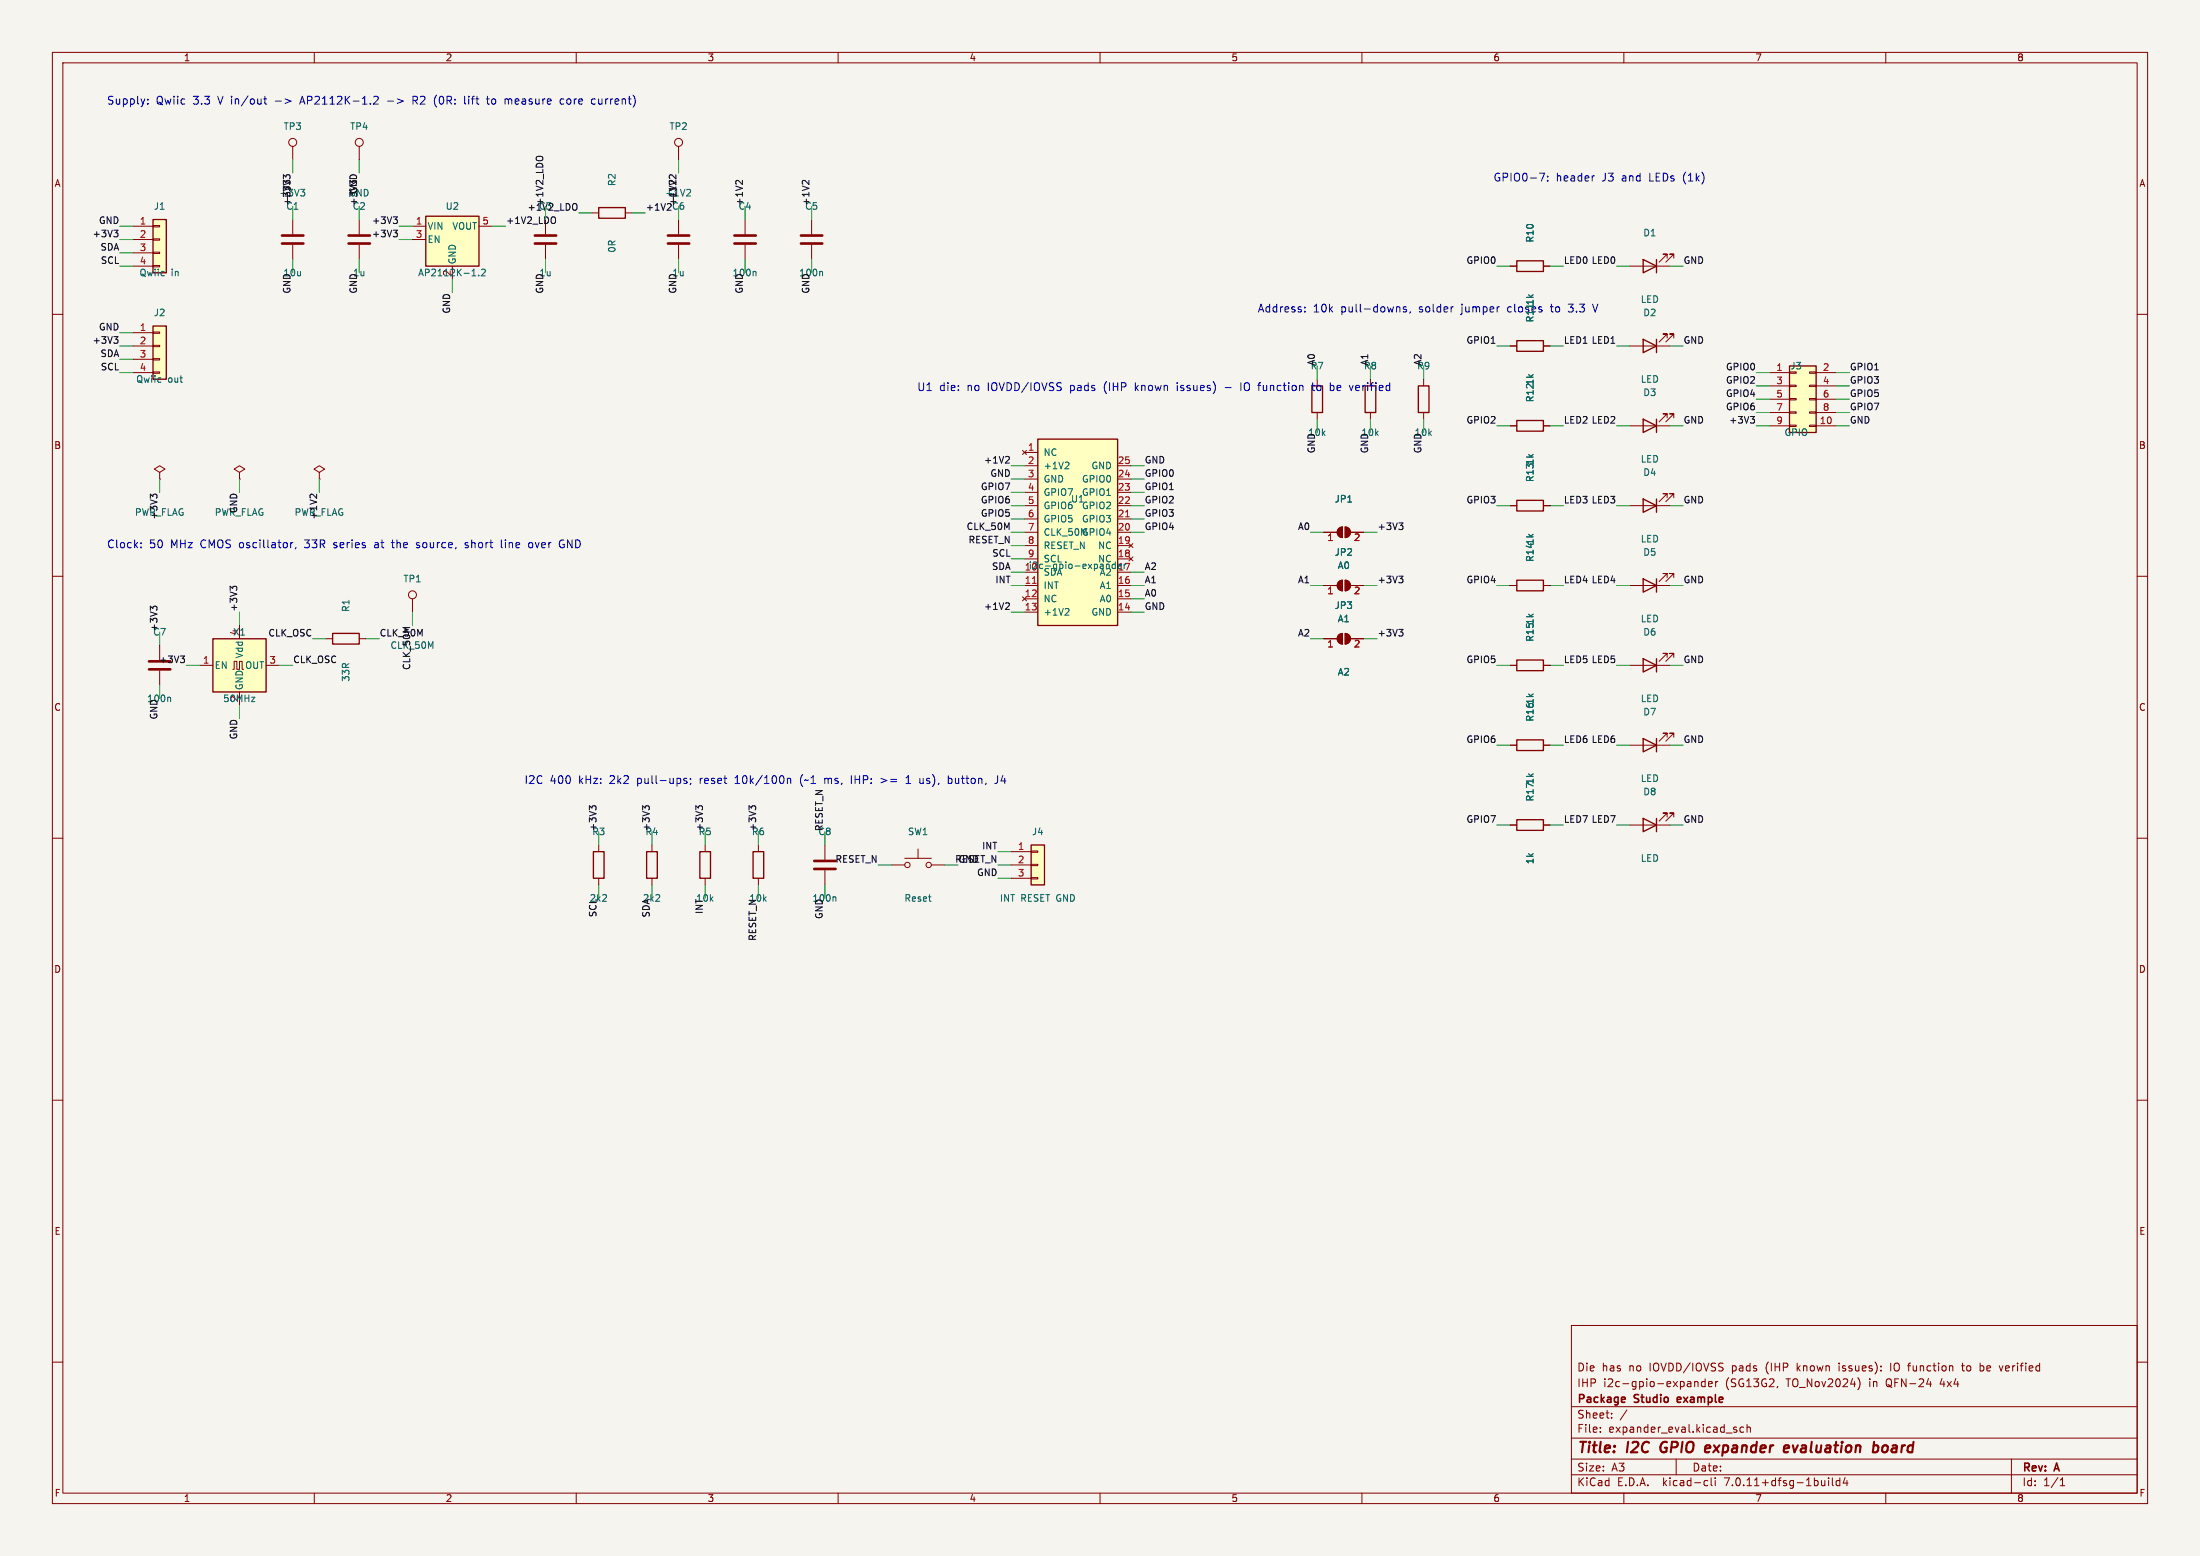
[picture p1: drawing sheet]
<svg xmlns="http://www.w3.org/2000/svg" width="420mm" height="297mm" viewBox="0 0 420 297" stroke-linecap="round" stroke-linejoin="round" font-family="sans-serif">
<path d="M0 0h420v297h-420z" fill="#f5f4ef" stroke="#f5f4ef" stroke-width=".19"/>
<g fill="none" stroke="#840000" stroke-width=".19">
<path d="M10 10h400v277h-400zM12 12h396v273h-396zM60 10v2M110 10v2M160 10v2M210 10v2M260 10v2M310 10v2M360 10v2M55.9 27.9v2.6M68.6 27.9v2.6M129.5 27.9v2.6"/>
<path d="M10 60h2M25.4 43.2h3.8M25.4 45.7h3.8M25.4 48.3h3.8M25.4 50.8h3.8M29.2 50.7h1.3v.2h-1.3zM29.2 48.1h1.3v.3h-1.3zM29.2 45.6h1.3v.2h-1.3zM29.2 43.1h1.3v.2h-1.3zM55.9 41.9v2.8M55.9 46.7v2.8M68.6 41.9v2.8"/>
<path d="M68.6 46.7v2.8M78.7 43.2h2.6M78.7 45.7h2.6M86.4 50.8v2.5M91.4 43.2h2.6M104.1 41.9v2.8M104.1 46.7v2.8M113 40.6h1.3M119.4 40.6h1.2M129.5 41.9v2.8M129.5 46.7v2.8M142.2 41.9v2.8"/>
<path d="M142.2 46.7v2.8M154.9 41.9v2.8M154.9 46.7v2.8M288.3 50.8h1.3M294.6 50.8h1.3M311.1 50.8h7.7M318.3 49.3v-.8h-.8h.8l-1.6 1.5M319.5 49.3v-.8h-.7h.7l-1.5 1.5M408 60h2M25.4 63.5h3.8M25.4 66h3.8M25.4 68.6h3.8"/>
<path d="M25.4 71.1h3.8M29.2 71h1.3v.2h-1.3zM29.2 68.5h1.3v.2h-1.3zM29.2 65.9h1.3v.3h-1.3zM29.2 63.4h1.3v.2h-1.3zM251.5 72.4v1.3M251.5 78.7v1.3M261.6 72.4v1.3M261.6 78.7v1.3M271.8 72.4v1.3M271.8 78.7v1.3M288.3 66h1.3"/>
<path d="M294.6 66h1.3M311.1 66h7.7M318.3 79.8v-.8h-.8h.8l-1.6 1.5M318.3 64.5v-.7h-.8h.8l-1.6 1.5M319.5 79.8v-.8h-.7h.7l-1.5 1.5M319.5 64.5v-.7h-.7h.7l-1.5 1.5M337.8 71.1h3.8M337.8 73.7h3.8M337.8 76.2h3.8M337.8 78.7h3.8M341.6 78.6h1.3v.3h-1.3zM341.6 76.1h1.3v.2h-1.3z"/>
<path d="M341.6 73.5h1.3v.3h-1.3zM345.4 78.6h1.3v.3h-1.3zM345.4 76.1h1.3v.2h-1.3zM345.4 73.5h1.3v.3h-1.3zM345.4 71h1.3v.2h-1.3zM346.7 71.1h3.8M346.7 73.7h3.8M346.7 76.2h3.8M346.7 78.7h3.8M30.5 90.2l1-.7-1-.6-1 .6 1 .7v1.2M30.5 91.4h.1M45.7 90.2l1-.7-1-.6-1 .6 1 .7v1.2"/>
<path d="M45.7 91.4h.1M61 90.2l1-.7-1-.6-1.1 .6 1.1 .7v1.2M61 91.4h.1M195.2 86l.8 .7M195.6 96.5h2.5M195.6 86.4h2.5M195.6 88.9h2.5M195.6 99.1h2.5M195.6 94h2.5M195.6 91.4h2.5M196 86l-.8 .7M213.4 96.5h2.5"/>
<path d="M213.4 88.9h2.5M213.4 99.1h2.5M213.4 94h2.5M213.4 91.4h2.5M288.3 96.5h1.3M288.3 81.3h1.3M294.6 96.5h1.3M294.6 81.3h1.3M311.1 96.5h7.7M311.1 81.3h7.7M318.3 95v-.8h-.8h.8l-1.6 1.6M319.5 95v-.8h-.7h.7l-1.5 1.6"/>
<path d="M337.8 81.3h3.8M341.6 81.2h1.3v.2h-1.3zM345.4 81.2h1.3v.2h-1.3zM346.7 81.3h3.8M10 110h2M45.7 119.4v2.5M78.7 114.3v2.5M195.2 113.9l.8 .8M195.6 101.6h2.5M195.6 111.8h2.5M195.6 109.2h2.5M195.6 114.3h2.5"/>
<path d="M195.6 116.8h2.5M195.6 106.7h2.5M195.6 104.1h2.5M196 113.9l-.8 .8M213.4 101.6h2.5M213.4 111.8h2.5M213.4 109.2h2.5M213.4 114.3h2.5M213.4 116.8h2.5M213.4 106.7h2.5M213.4 104.1h2.5M215.5 106.3l.8 .8"/>
<path d="M215.5 103.8l.8 .7M216.3 106.3l-.8 .8M216.3 103.8l-.8 .7M252.7 101.6h2.6M252.7 111.8h2.6M255.6 100.9l.7-.3v2a1.02 1.02 0 0 1-1-.6 1.02 1.02 0 0 1 .3-1.1zM255.6 111l.7-.3v2.1a1.02 1.02 0 0 1-1-.7 1.02 1.02 0 0 1 .3-1.1zM256.8 100.6a1.02 1.02 0 0 1 1 1 1.02 1.02 0 0 1-1 1zM256.8 110.7a1.02 1.02 0 0 1 1 1.1 1.02 1.02 0 0 1-1 1zM257.8 101.6h2.5M257.8 111.8h2.5M288.3 111.8h1.3"/>
<path d="M294.6 111.8h1.3M311.1 111.8h7.7M318.3 110.2v-.7h-.8h.8l-1.6 1.5M319.5 110.2v-.7h-.7h.7l-1.5 1.5M408 110h2M30.5 123.2v2.8M30.5 128v2.8M38.1 127h2.5M44.4 127.8h.3v-1.6h.5v1.6h.5v-1.6h.5v1.6h.3M45.7 132.1v2.5M50.8 127h2.5M62.2 121.9h1.3"/>
<path d="M68.6 121.9h1.2M252.7 121.9h2.6M255.6 121.2l.7-.3v2a1.02 1.02 0 0 1-1-.6 1.02 1.02 0 0 1 .3-1.1zM256.8 120.9a1.02 1.02 0 0 1 1 1 1.02 1.02 0 0 1-1 1zM257.8 121.9h2.5M288.3 127h1.3M294.6 127h1.3M311.1 127h7.7M318.3 125.5v-.8h-.8h.8l-1.6 1.5M319.5 125.5v-.8h-.7h.7l-1.5 1.5M10 160h2M288.3 157.5h1.3"/>
<path d="M288.3 142.2h1.3M294.6 157.5h1.3M294.6 142.2h1.3M311.1 157.5h7.7M311.1 142.2h7.7M318.3 156v-.8h-.8h.8l-1.6 1.5M318.3 140.7v-.7h-.8h.8l-1.6 1.5M319.5 156v-.8h-.7h.7l-1.5 1.5M319.5 140.7v-.7h-.7h.7l-1.5 1.5M408 160h2M114.3 161.3v1.3M114.3 167.6v1.3"/>
<path d="M124.5 161.3v1.3M124.5 167.6v1.3M134.6 161.3v1.3M134.6 167.6v1.3M144.8 161.3v1.3M144.8 167.6v1.3M157.5 161.3v2.8M157.5 166.1v2.8M170.2 165.1h2.5M172.7 163.8h5.1M175.3 162.1v1.7M177.8 165.1h2.5"/>
<path d="M193 162.6h3.8M193 165.1h3.8M193 167.6h3.8M196.8 167.5h1.3v.3h-1.3zM196.8 165h1.3v.2h-1.3zM196.8 162.4h1.3v.3h-1.3zM10 210h2M408 210h2M10 260h2M300 253h108v32h-108zM408 260h2M300 278.5h108"/>
<path d="M300 274.5h108M300 268.5h108M305.5 273.2v.2M305.5 272.5v.1M307.7 270.5v.2M307.7 269.8v.1M310.6 269.1l-1.3 1.9M320 278.5v3M323.5 263.8l.2-.1 .4 .1 .1 .9M325.5 263.8l-.4-.1-.3 .3 .1 .6h.6M325.5 263.2v1.5M326.2 264.2l.7-.2-.1-.2-.4-.1-.2 .2v.7h.6"/>
<path d="M327.5 263.7v1M327.9 263.7l-.2 .1-.2 .2M331.2 272.9l.3 .1 .1 .2-.2 .2h-.3M331.2 272.4l.3 .1M332.9 272.5l-.5-.1-.2 .3 .1 .6h.6M333.5 272.5l.2-.1 .4 .1 .1 .9M333.5 271.9v1.5M351.1 260.2v.1M351.1 260.7v1M354.9 263.3l.2 .7-.2 1M360.9 260.2v1.5M367.8 264.2h.9"/>
<path d="M374.4 260.7h.6M374.7 260.2v1.3l.3 .2M378.2 260.7l.4 .1 .1 .2M378.7 261.4l-.1 .2-.4 .1M382.4 260.7l-.4 1M384 278.5v6.5M60 285v2M110 285v2M160 285v2M210 285v2M260 285v2M300 281.5h108"/>
<path d="M310 285v2M325.6 282.6l.4 .1M326 283.5l-.4 .1M326.7 282.1v1.3l.2 .2M327.4 282.1v.1M327.4 282.6v1M349.1 282.1v.1M349.1 282.6v1M349.8 282.1v1.3l.2 .2M351.2 282.7l-.4-.1-.3 .3 .2 .6h.5M351.2 282.1v1.5M352.2 282l-.3 1.1h.9"/>
<path d="M352.6 282.6v1M360 285v2M393.3 283.6h.9M393.3 282.5l.4-.4v1.5"/>
<circle cx="55.9" cy="27.2" r=".76"/>
<circle cx="68.6" cy="27.2" r=".76"/>
<circle cx="129.5" cy="27.2" r=".76"/>
<circle cx="78.7" cy="113.5" r=".76"/>
<circle cx="173.2" cy="165.1" r=".51"/>
<circle cx="177.3" cy="165.1" r=".51"/>
</g>
<path d="M317.3 275.5a1.27 1.27 0 0 0 0 1.6M325.9 275.9l.5 .1M326.3 277.1l-.6 .1M326.5 276.3l-1 .2M340.7 276l.6-.1 .2 .1v.3l-.9 .2M341.3 277.1l-.5 .1M342.3 275.9l.3 1.3M357.7 276h.7l.2 .3-.1 .5a.66 .66 0 0 1-.8 .4M360.1 275.9a.62 .62 0 0 0-.7 .4v.7a.52 .52 0 0 0 .7 .1" fill="none" stroke="#840000" stroke-width=".4"/>
<path d="M310 266.7l.3 .3-.8 .2M310.2 267.6l-.2 .1M320.3 266.8v.8M320.9 267l-.7 .2" fill="none" stroke="#840000" stroke-width=".3"/>
<g fill="none" stroke="#840000" stroke-width=".25">
<path d="M114.3 39.6h5.1v2.1h-5.1zM29.2 41.9h2.5v10.2h-2.5zM81.3 41.3h10.1v9.5h-10.1zM289.6 49.8h5v2h-5zM313.7 49.5l2.5 1.3-2.5 1.3zM316.2 49.5v2.6M29.2 62.2h2.5v10.2h-2.5zM250.4 73.7h2.1v5h-2.1zM260.6 73.7h2v5h-2zM270.8 73.7h2v5h-2zM289.6 65h5v2.1h-5zM313.7 64.8l2.5 1.2-2.5 1.3z"/>
<path d="M316.2 64.8v2.5M341.6 69.9h5.1v12.7h-5.1zM198.1 83.8h15.3v35.6h-15.3zM289.6 95.5h5v2h-5zM289.6 80.3h5v2h-5zM313.7 95.3l2.5 1.2-2.5 1.3zM313.7 80l2.5 1.3-2.5 1.3zM316.2 80v2.6M316.2 95.3v2.5M289.6 110.7h5v2.1h-5zM313.7 110.5l2.5 1.3-2.5 1.2zM316.2 110.5v2.5"/>
<path d="M40.6 121.9h10.2v10.2h-10.2zM63.5 120.9h5.1v2h-5.1zM289.6 126h5v2h-5zM313.7 125.7l2.5 1.3-2.5 1.3zM316.2 125.7v2.6M289.6 156.5h5v2h-5zM289.6 141.2h5v2.1h-5zM313.7 156.2l2.5 1.3-2.5 1.3zM313.7 141l2.5 1.2-2.5 1.3zM316.2 141v2.5M316.2 156.2v2.6M113.3 162.6h2v5h-2z"/>
<path d="M123.4 162.6h2.1v5h-2.1zM133.6 162.6h2v5h-2zM143.8 162.6h2v5h-2zM196.8 161.3h2.6v7.6h-2.6z"/>
</g>
<g fill="#840000" stroke="#840000" stroke-width=".19">
<path d="M255.6 100.9l.7-.3v2a1.02 1.02 0 0 1-1-.6 1.02 1.02 0 0 1 .3-1.1z"/>
<path d="M256.8 100.6a1.02 1.02 0 0 1 1 1 1.02 1.02 0 0 1-1 1z"/>
<path d="M255.6 121.2l.7-.3v2a1.02 1.02 0 0 1-1-.6 1.02 1.02 0 0 1 .3-1.1z"/>
<path d="M256.8 120.9a1.02 1.02 0 0 1 1 1 1.02 1.02 0 0 1-1 1z"/>
<path d="M255.6 111l.7-.3v2.1a1.02 1.02 0 0 1-1-.7 1.02 1.02 0 0 1 .3-1.1z"/>
<path d="M256.8 110.7a1.02 1.02 0 0 1 1 1.1 1.02 1.02 0 0 1-1 1z"/>
</g>
<g fill="none" stroke="#840000" stroke-width=".51">
<path d="M53.8 46.5h4.1M53.8 45h4.1M66.5 46.5h4.1M66.5 45h4.1M102.1 46.5h4.1M102.1 45h4.1M127.5 46.5h4.1M127.5 45h4.1M140.2 46.5h4.1M140.2 45h4.1M152.9 46.5h4.1M152.9 45h4.1"/>
<path d="M28.4 127.8h4.1M28.4 126.2h4.1M155.4 165.9h4.1M155.4 164.3h4.1"/>
</g>
<g fill="none" stroke="#006464" stroke-width=".19">
<path d="M57.4 36.1h.8l-.4 .5M57.9 36.6l.3 .3v.3l-.3 .2M131.6 36.1l.2 .3v.3l-.7 .7h.7M90.1 52.6h.7M91.4 52.5v.1M91.9 51.5l.5-.1 .2 .3-.7 .9h.7M144.1 51.8l.2 .2v.6M156.8 51.8l.2 .2v.6M203.8 88.2l.3 .3-.1 .3-.7 .7h.8M203.8 116.1l.3 .3-.1 .3-.7 .7h.8M211.2 107.7v.8M211.8 107.9v.6"/>
<path d="M212.3 107.9v.4M212.4 108.5h.5M212.5 107.7h.4M32.4 133.1l.2 .2v.6M159.4 171.2l.2 .2v.6"/>
</g>
<g fill="#ffffc2" stroke="#ffffc2" stroke-width=".19">
<path d="M40.6 121.9h10.2v10.2h-10.2z"/>
<path d="M29.2 41.9h2.5v10.2h-2.5z"/>
<path d="M29.2 62.2h2.5v10.2h-2.5z"/>
<path d="M81.3 41.3h10.1v9.5h-10.1z"/>
<path d="M198.1 83.8h15.3v35.6h-15.3z"/>
<path d="M196.8 161.3h2.6v7.6h-2.6z"/>
<path d="M341.6 69.9h5.1v12.7h-5.1z"/>
</g>
<path d="M214.9 98.6h.7M197.1 111.3h.7" fill="none" stroke="#a90000" stroke-width=".19"/>
<g fill="none" stroke="#0f0f0f" stroke-width=".19">
<path d="M54.6 33.8l-.5-.4v.7M54.6 33.6l.2-.2h.3l.3 .2M54.9 38v1M67.6 38v1M102.4 30.1v-.1a.81 .81 0 0 1 1.2 .1M109.8 38.9h.2a.81 .81 0 0 1-.2 1.2M127.8 34.5l1.2 .4M129 33.4v.7l-.9-.7-.3 .2 .1 .5M129 34.4v.8l-.7-.7-.3-.1-.2 .3M141.7 34.4v.8l-.7-.7-.3-.1-.2 .3M154.4 34.4v.8l-.7-.7-.3-.1-.2 .3M21.7 43.9h.8l-.4 .5"/>
<path d="M22.3 44.4l.2 .3v.3l-.2 .2M75.1 43.9h.8l-.5 .5M75.1 41.4h.8l-.5 .5M75.6 44.4l.3 .3v.3l-.3 .2M75.6 41.9l.3 .2v.3l-.3 .3M105.8 41.4l.1 .1a.81 .81 0 0 1-.1 1.2M21.7 64.3h.8l-.4 .4M22.3 64.7l.2 .3v.3l-.2 .2M334.2 79.5h.7l-.4 .5M334.7 80l.2 .2v.3l-.2 .3M29.2 94.7l-.5-.4v.8M29.2 94.6l.2-.3h.3l.3 .3"/>
<path d="M60.4 94.3v.8l-.7-.7-.3-.1-.2 .3M192.5 87.1l.2 .3-.1 .3-.7 .7h.8M267 99.8h.8l-.4 .5M29.2 116.1l-.5-.4v.8M29.2 116l.2-.3h.3l.3 .3M44.4 112.3l-.5-.4v.8M44.4 112.1l.3-.2h.3l.2 .2M192.5 115.1l.2 .2-.1 .3-.7 .7h.8M267 110h.8l-.4 .5M267.6 100.3l.2 .2v.3l-.2 .3M267.6 110.5l.2 .2v.3l-.2 .2M34.4 125.2h.8l-.4 .5"/>
<path d="M35 125.7l.2 .2v.3l-.2 .3M267 120.1h.8l-.4 .5M267.6 120.6l.2 .3v.3l-.2 .2M113 154.2l-.5-.4v.8M113 154.1l.2-.3h.3l.3 .3M123.2 154.1l.2-.3h.3l.2 .3M123.2 154.2l-.5-.4v.8M133.3 154.1l.3-.3h.3l.2 .3M133.3 154.2l-.5-.4v.8M143.5 154.1l.2-.3h.3l.3 .3M143.5 154.2l-.5-.4v.8"/>
</g>
<g fill="none" stroke="#0000c2" stroke-width=".19">
<path d="M28.2 19.7v.2M28.2 19v.1M50.3 18.9h.6M50.6 18.4v1.3l.3 .2M52.6 19.3h1.1M54.4 18.9l1.2 .4-1.2 .4M71.3 18.5l.6-.1 .2 .1 .1 .3-.9 1.1h.9M74 19.3h1.1M78.8 19.2h.6M79.4 18.4h-.6v1.5M82.9 19.4l.4 1M83.3 18.2l-.4 1"/>
<path d="M88.7 18.4v1.3l.2 .2M92.8 18.9h.6M93.1 18.4v1.3l.3 .2M96.6 18.9h.2l.3 .2M97.1 19.1v.8M97.3 18.9l-.2 .2M107.6 19l-.4-.1-.3 .3 .2 .6h.5M113.2 18.9l.4 .1M113.6 19.8l-.4 .1M293.9 33.1h1l-.7 1.5M295.5 34.4v.2M295.5 33.6v.2"/>
<path d="M304.2 33.6h.2M249.1 59.4v.2M249.1 58.6v.2M267 58.6l.2 .2v.8M268.5 58.6h-.4l-.2 .2 .1 .2 .5 .1v.4h-.6M269.2 59.5l-.1 .3M299.4 58.1h.9M299.4 59.4l.2 .2M304 58.1l.5 1.5M224.7 73.1v.1M224.7 73.6v1M233.9 74h1.1"/>
<path d="M236.9 73.1v1.5M250.4 73.6h.6M250.6 73.1v1.2l.4 .3M254.1 73.6h.3l.3 .2-.1 .6-.5 .2M26.9 104.4v.2M26.9 103.6v.2M55.5 103.6v1M55.9 103.6h-.3l-.1 .2M56.5 104.5l-.2 .3M71.6 104.1v.4M74.7 103.6h.6M74.9 103.1v1.2l.2 .3"/>
<path d="M79.5 104.5l.4 .1M79.9 103.6h-.3l-.1 .2 .1 .2 .3 .1M88.8 104.5h.5M89.3 103.6h-.3l-.2 .2v.2l.5 .1M95.7 103.1v1.2l.2 .3M101 103.7l.2-.1 .4 .1 .1 .6-.1 .2-.4 .1-.2-.2zM107.1 103.1h.5M107.4 103.9h.3v.5l-.3 .2-.3-.1M131.1 148.6h-.4l-.2 .2 .1 .2 .5 .1v.4h-.6M131.8 148.6v.2M131.9 149.5l-.2 .3M140.3 149.6h.9"/>
<path d="M140.5 148.4l-.2 .1M150.3 148.7l.2-.1h.4l.1 1M150.3 148.6v1M152.9 148.5v1M157.5 148.6v1M157.7 148.6l-.2 .1M162.5 148.1v1.5M168.2 148.6l1.1 .4-1.1 .4M173 149.6h.8M173 148.5l.4-.4v1.5M175.6 148.6l.1 .9 .3 .1 .2-.2M176.2 148.6v1"/>
<path d="M181 148.6h.5l.2 .2-.1 .7h-.6M190.5 148.1v1a.48 .48 0 0 1-.6 .5"/>
</g>
<g fill="none" stroke="#009600" stroke-width=".19">
<path d="M55.9 30.5v2.5M55.9 39.4v2.5M68.6 30.5v2.5M68.6 39.4v2.5M104.1 39.4v2.5M129.5 30.5v2.5M129.5 39.4v2.5M142.2 39.4v2.5M154.9 39.4v2.5M22.9 50.8h2.5M22.9 45.7h2.5M22.9 43.2h2.5"/>
<path d="M22.9 48.3h2.5M55.9 49.5v2.6M68.6 49.5v2.6M76.2 45.7h2.5M76.2 43.2h2.5M86.4 53.3v2.6M94 43.2h2.5M104.1 49.5v2.6M110.5 40.6h2.5M120.6 40.6h2.6M129.5 49.5v2.6M142.2 49.5v2.6"/>
<path d="M154.9 49.5v2.6M285.7 50.8h2.6M295.9 50.8h2.5M308.6 50.8h2.5M318.8 50.8h2.5M22.9 71.1h2.5M22.9 68.6h2.5M22.9 63.5h2.5M22.9 66h2.5M251.5 69.9v2.5M261.6 69.9v2.5M271.8 69.9v2.5"/>
<path d="M285.7 66h2.6M295.9 66h2.5M308.6 66h2.5M318.8 66h2.5M335.3 71.1h2.5M335.3 76.2h2.5M335.3 78.7h2.5M335.3 73.7h2.5M350.5 71.1h2.6M350.5 76.2h2.6M350.5 78.7h2.6M350.5 73.7h2.6"/>
<path d="M30.5 91.4v2.6M45.7 91.4v2.6M61 91.4v2.6M193 99.1h2.6M193 96.5h2.6M193 94h2.6M193 91.4h2.6M193 88.9h2.6M215.9 99.1h2.5M215.9 96.5h2.5M215.9 94h2.5M215.9 91.4h2.5"/>
<path d="M215.9 88.9h2.5M251.5 80v2.6M261.6 80v2.6M271.8 80v2.6M285.7 96.5h2.6M285.7 81.3h2.6M295.9 96.5h2.5M295.9 81.3h2.5M308.6 96.5h2.5M308.6 81.3h2.5M318.8 96.5h2.5M318.8 81.3h2.5"/>
<path d="M335.3 81.3h2.5M350.5 81.3h2.6M45.7 116.8v2.6M78.7 116.8v2.6M193 101.6h2.6M193 111.8h2.6M193 109.2h2.6M193 104.1h2.6M193 106.7h2.6M193 116.8h2.6M215.9 114.3h2.5M215.9 101.6h2.5"/>
<path d="M215.9 111.8h2.5M215.9 109.2h2.5M215.9 116.8h2.5M250.2 101.6h2.5M250.2 111.8h2.5M260.3 101.6h2.6M260.3 111.8h2.6M285.7 111.8h2.6M295.9 111.8h2.5M308.6 111.8h2.5M318.8 111.8h2.5M30.5 120.7v2.5"/>
<path d="M30.5 130.8v2.6M35.6 127h2.5M45.7 134.6v2.6M53.3 127h2.6M59.7 121.9h2.5M69.8 121.9h2.6M250.2 121.9h2.5M260.3 121.9h2.6M285.7 127h2.6M295.9 127h2.5M308.6 127h2.5M318.8 127h2.5"/>
<path d="M114.3 158.8v2.5M124.5 158.8v2.5M134.6 158.8v2.5M144.8 158.8v2.5M157.5 158.8v2.5M285.7 142.2h2.6M285.7 157.5h2.6M295.9 142.2h2.5M295.9 157.5h2.5M308.6 142.2h2.5M308.6 157.5h2.5M318.8 142.2h2.5"/>
<path d="M318.8 157.5h2.5M114.3 168.9v2.6M124.5 168.9v2.6M134.6 168.9v2.6M144.8 168.9v2.6M157.5 168.9v2.6M167.6 165.1h2.6M180.3 165.1h2.6M190.5 165.1h2.5M190.5 167.6h2.5M190.5 162.6h2.5"/>
</g>
<g font-size="2.8" fill="#840000">
<text x="301" y="277.9">Title:</text>
<text x="310.6" y="277.9">I2C</text>
<text x="317.8" y="277.9">GPIO</text>
<text x="327.2" y="277.9">expander</text>
<text x="343" y="277.9">evaluation</text>
<text x="360.8" y="277.9">board</text>
</g>
<g font-size="2.1" fill="#0000c2">
<text x="20.3" y="20.1">Supply:</text>
<text x="29.8" y="20.1">Qwiic</text>
<text x="36.9" y="20.1">3.3</text>
<text x="41.8" y="20.1">V in/out</text>
<text x="57.9" y="20.1">AP2112K-1.2</text>
<text x="74.6" y="20.1">-&gt;</text>
<text x="79.6" y="20.1">R2</text>
<text x="83.9" y="20.1">(0R:</text>
<text x="89.8" y="20.1">lift</text>
<text x="94.3" y="20.1">to</text>
<text x="97.8" y="20.1">measure</text>
<text x="108.6" y="20.1">core</text>
<text x="114.7" y="20.1">current)</text>
<text x="285" y="34.7">GPIO0-7:</text>
<text x="297" y="34.7">header</text>
<text x="305.9" y="34.7">J3</text>
<text x="309.8" y="34.7">and</text>
<text x="315.1" y="34.7">LEDs</text>
<text x="321.7" y="34.7">(1k)</text>
<text x="240" y="59.7">Address:</text>
<text x="250.7" y="59.7">10k</text>
<text x="256" y="59.7">pull-downs,</text>
<text x="271" y="59.7">solder</text>
<text x="279.3" y="59.7">jumper</text>
<text x="288.2" y="59.7">closes</text>
<text x="296.7" y="59.7">to</text>
<text x="300.2" y="59.7">3.3</text>
<text x="305" y="59.7">V</text>
<text x="175" y="74.7">U1</text>
<text x="179.3" y="74.7">die:</text>
<text x="184.7" y="74.7">no</text>
<text x="188.7" y="74.7">IOVDD/IOVSS</text>
<text x="204.6" y="74.7">pads</text>
<text x="211.1" y="74.7">(IHP</text>
<text x="217.2" y="74.7">known</text>
<text x="225.4" y="74.7">issues)</text>
<text x="237.8" y="74.7">IO function</text>
<text x="251.9" y="74.7">to</text>
<text x="255.4" y="74.7">be</text>
<text x="259.3" y="74.7">verified</text>
<text x="20.3" y="104.8">Clock:</text>
<text x="28.5" y="104.8">50</text>
<text x="32.6" y="104.8">MHz</text>
<text x="38.4" y="104.8">CMOS oscillator,</text>
<text x="58.6" y="104.8">33R</text>
<text x="64.3" y="104.8">series</text>
<text x="72.2" y="104.8">at</text>
<text x="75.7" y="104.8">the</text>
<text x="80.5" y="104.8">source,</text>
<text x="90" y="104.8">short</text>
<text x="97" y="104.8">line</text>
<text x="102.4" y="104.8">over</text>
<text x="108.4" y="104.8">GND</text>
<text x="100" y="149.8">I2C</text>
<text x="104.9" y="149.8">400</text>
<text x="110.5" y="149.8">kHz:</text>
<text x="116.5" y="149.8">2k2</text>
<text x="121.9" y="149.8">pull-ups;</text>
<text x="134" y="149.8">reset</text>
<text x="140.9" y="149.8">10k/100n</text>
<text x="153.5" y="149.8">(~1</text>
<text x="158.3" y="149.8">ms,</text>
<text x="163.5" y="149.8">IHP:</text>
<text x="169.3" y="149.8">&gt;=</text>
<text x="177" y="149.8">us),</text>
<text x="182.6" y="149.8">button,</text>
<text x="191.8" y="149.8">J4</text>
</g>
<g font-size="2.1" fill="#840000">
<text x="301" y="262">Die</text>
<text x="305.8" y="262">has</text>
<text x="311" y="262">no</text>
<text x="315" y="262">IOVDD/IOVSS</text>
<text x="330.9" y="262">pads</text>
<text x="337.5" y="262">(IHP</text>
<text x="343.6" y="262">known</text>
<text x="351.7" y="262">issues):</text>
<text x="361.7" y="262">IO function</text>
<text x="375.8" y="262">to</text>
<text x="379.3" y="262">be</text>
<text x="383.2" y="262">verified</text>
<text x="301" y="268.2">Package</text>
<text x="301" y="265">IHP</text>
<text x="306.1" y="265">i2c-gpio-expander</text>
<text x="312.1" y="268.2">Studio</text>
<text x="320.9" y="268.2">example</text>
<text x="329.4" y="265">(SG13G2,</text>
<text x="341.2" y="265">TO_Nov2024)</text>
<text x="357.1" y="265">in</text>
<text x="360.5" y="265">QFN-24</text>
<text x="370.9" y="265">4x4</text>
<text x="301" y="273.7">File:</text>
<text x="301" y="271">Sheet:</text>
<text x="307.1" y="273.7">expander_eval.kicad_sch</text>
<text x="301" y="281.1">Size:</text>
<text x="307.6" y="281.1">A3</text>
<text x="323" y="281.1">Date:</text>
<text x="386" y="281.3">Rev:</text>
<text x="392.4" y="281.3">A</text>
<text x="301" y="283.9">KiCad</text>
<text x="308.7" y="283.9">E.D.A.</text>
<text x="317.6" y="283.9">kicad-cli</text>
<text x="329.5" y="283.9">7.0.11+dfsg-1build4</text>
<text x="386" y="283.9">Id:</text>
<text x="390.1" y="283.9">1/1</text>
</g>
<g font-size="1.8" fill="#840000">
<text x="35" y="11.9">1</text>
<text x="85" y="11.9">2</text>
<text x="135" y="11.9">3</text>
<text x="185" y="11.9">4</text>
<text x="235" y="11.9">5</text>
<text x="285" y="11.9">6</text>
<text x="335" y="11.9">7</text>
<text x="385" y="11.9">8</text>
<text x="10.3" y="35.9">A</text>
<text x="408.3" y="35.9">A</text>
<text x="10.3" y="85.9">B</text>
<text x="408.2" y="85.9">B</text>
<text x="10.3" y="135.9">C</text>
<text x="408.2" y="135.9">C</text>
<text x="10.3" y="185.9">D</text>
<text x="408.2" y="185.9">D</text>
<text x="10.3" y="235.9">E</text>
<text x="408.3" y="235.9">E</text>
<text x="10.3" y="285.9">F</text>
<text x="35" y="286.9">1</text>
<text x="85" y="286.9">2</text>
<text x="135" y="286.9">3</text>
<text x="185" y="286.9">4</text>
<text x="235" y="286.9">5</text>
<text x="285" y="286.9">6</text>
<text x="335" y="286.9">7</text>
<text x="385" y="286.9">8</text>
<text x="408.3" y="285.9">F</text>
</g>
<g font-size="1.8" fill="#006464">
<text x="54.1" y="25">TP3</text>
<text x="66.8" y="25">TP4</text>
<text x="127.7" y="25">TP2</text>
<text x="117.7" y="35.6" transform="rotate(-90 117.7 35.6)">R2</text>
<text x="29.3" y="40.2">J1</text>
<text x="66.5" y="37.7">GND</text>
<text x="85" y="40.2">U2</text>
<text x="81.5" y="44">VIN</text>
<text x="81.5" y="46.6">EN</text>
<text x="86.3" y="44">VOUT</text>
<text x="293" y="46.4" transform="rotate(-90 293 46.4)">R10</text>
<text x="313.6" y="45.3">D1</text>
<text x="26.5" y="52.9">Qwiic</text>
<text x="32.7" y="52.9">in</text>
<text x="79.7" y="52.9">AP2112K-1.2</text>
<text x="86.1" y="52.8" transform="rotate(-90 86.1 52.8)">2</text>
<text x="87.2" y="50.5" transform="rotate(-90 87.2 50.5)">GND</text>
<text x="117.7" y="48.3" transform="rotate(-90 117.7 48.3)">0R</text>
<text x="313.1" y="58">LED</text>
<text x="29.3" y="60.6">J2</text>
<text x="293" y="61.6" transform="rotate(-90 293 61.6)">R111k</text>
<text x="313.6" y="60.6">D2</text>
<text x="260.3" y="70.7">R8</text>
<text x="270.4" y="70.7">R9</text>
<text x="341.7" y="70.7">J3</text>
<text x="25.9" y="73.3">Qwiic</text>
<text x="32" y="73.3">out</text>
<text x="293" y="76.9" transform="rotate(-90 293 76.9)">R121k</text>
<text x="313.1" y="73.3">LED</text>
<text x="313.6" y="75.8">D3</text>
<text x="340.6" y="83.4">GPIO</text>
<text x="199.1" y="87.2">NC</text>
<text x="199.1" y="89.8">+1V2</text>
<text x="208.3" y="89.8">GND</text>
<text x="313.1" y="88.5">LED</text>
<text x="199.1" y="92.3">GND</text>
<text x="199.1" y="94.8">GPIO7</text>
<text x="206.5" y="94.8">GPIO1</text>
<text x="206.5" y="92.3">GPIO0</text>
<text x="293" y="92.1" transform="rotate(-90 293 92.1)">R131k</text>
<text x="313.6" y="91">D4</text>
<text x="25.7" y="98.7">PWR_FLAG</text>
<text x="40.9" y="98.7">PWR_FLAG</text>
<text x="56.1" y="98.7">PWR_FLAG</text>
<text x="199.1" y="97.4">GPIO6</text>
<text x="199.1" y="99.9">GPIO5</text>
<text x="204.4" y="96.1">U1</text>
<text x="206.5" y="99.9">GPIO3</text>
<text x="206.5" y="97.4">GPIO2</text>
<text x="254.7" y="96.1">JP1</text>
<text x="199.1" y="102.5">CLK_50MGPIO4</text>
<text x="199.1" y="105">RESET_N</text>
<text x="199.1" y="107.5">SCL</text>
<text x="209.5" y="107.5">NC</text>
<text x="209.5" y="105">NC</text>
<text x="254.7" y="106.3">JP2</text>
<text x="293" y="107.4" transform="rotate(-90 293 107.4)">R141k</text>
<text x="313.1" y="103.7">LED</text>
<text x="313.6" y="106.3">D5</text>
<text x="76.9" y="111.4">TP1</text>
<text x="195.5" y="109">10</text>
<text x="196.3" y="108.8">i2c-gpio-expander</text>
<text x="199.1" y="110.1">SDA</text>
<text x="199.1" y="112.6">INT</text>
<text x="209.8" y="112.6">A1</text>
<text x="209.8" y="110.1">A2</text>
<text x="213.3" y="109">17</text>
<text x="255.3" y="108.8">A0</text>
<text x="66.9" y="116.9" transform="rotate(-90 66.9 116.9)">R1</text>
<text x="199.1" y="115.2">NC</text>
<text x="199.1" y="117.7">+1V2</text>
<text x="208.3" y="117.7">GND</text>
<text x="209.8" y="115.2">A0</text>
<text x="254.7" y="116.4">JP3</text>
<text x="255.3" y="119">A1</text>
<text x="313.1" y="119">LED</text>
<text x="44.4" y="121.5">X1</text>
<text x="45.5" y="121.4" transform="rotate(-90 45.5 121.4)">4</text>
<text x="46.6" y="125.8" transform="rotate(-90 46.6 125.8)">Vdd</text>
<text x="293" y="122.6" transform="rotate(-90 293 122.6)">R151k</text>
<text x="313.6" y="121.5">D6</text>
<text x="40.9" y="127.9">EN</text>
<text x="46.6" y="131.8" transform="rotate(-90 46.6 131.8)">GND</text>
<text x="46.7" y="127.9">OUT</text>
<text x="66.9" y="130.2" transform="rotate(-90 66.9 130.2)">33R</text>
<text x="255.3" y="129.1">A2</text>
<text x="42.5" y="134.2">50MHz</text>
<text x="45.5" y="134.1" transform="rotate(-90 45.5 134.1)">2</text>
<text x="293" y="137.8" transform="rotate(-90 293 137.8)">R161k</text>
<text x="313.1" y="134.2">LED</text>
<text x="313.6" y="136.8">D7</text>
<text x="313.1" y="149.5">LED</text>
<text x="293" y="153.1" transform="rotate(-90 293 153.1)">R171k</text>
<text x="313.6" y="152">D8</text>
<text x="173.2" y="159.6">SW1</text>
<text x="196.9" y="159.6">J4</text>
<text x="293" y="165.1" transform="rotate(-90 293 165.1)">1k</text>
<text x="313.1" y="164.7">LED</text>
<text x="132.8" y="172.3">10k</text>
<text x="172.6" y="172.3">Reset</text>
<text x="190.8" y="172.3">INT RESET GND</text>
</g>
<g font-size="1.8" fill="#0f0f0f">
<text x="53.2" y="37.7">+3V3</text>
<text x="54.5" y="40.2">C1</text>
<text x="55.5" y="38.3" transform="rotate(-90 55.5 38.3)">+3V3</text>
<text x="67.2" y="40.2">C2</text>
<text x="68.2" y="37.1" transform="rotate(-90 68.2 37.1)">GND</text>
<text x="100.6" y="40.3">+1V2_LDO</text>
<text x="102.8" y="40.2">C3</text>
<text x="103.8" y="39.4" transform="rotate(-90 103.8 39.4)">+1V2_LDO</text>
<text x="123.2" y="40.3">+1V2 C6</text>
<text x="126.9" y="37.7">+1V2</text>
<text x="129.2" y="39.4" transform="rotate(-90 129.2 39.4)">+1V2</text>
<text x="140.9" y="40.2">C4</text>
<text x="141.9" y="39.4" transform="rotate(-90 141.9 39.4)">+1V2</text>
<text x="153.6" y="40.2">C5</text>
<text x="154.6" y="39.4" transform="rotate(-90 154.6 39.4)">+1V2</text>
<text x="17.6" y="45.4">+3V3</text>
<text x="18.8" y="42.8">GND</text>
<text x="19.1" y="47.9">SDA</text>
<text x="70.9" y="45.4">+3V3</text>
<text x="70.9" y="42.8">+3V3</text>
<text x="96.5" y="42.8">+1V2_LDO</text>
<text x="19.1" y="50.5">SCL</text>
<text x="54" y="52.9">10u</text>
<text x="67.3" y="52.9">1u</text>
<text x="102.9" y="52.9">1u</text>
<text x="128.3" y="52.9">1u</text>
<text x="139.7" y="52.9">100n</text>
<text x="152.4" y="52.9">100n</text>
<text x="279.9" y="50.5">GPIO0</text>
<text x="298.4" y="50.5">LED0 LED0</text>
<text x="321.3" y="50.5">GND</text>
<text x="55.5" y="56.1" transform="rotate(-90 55.5 56.1)">GND</text>
<text x="68.2" y="56.1" transform="rotate(-90 68.2 56.1)">GND</text>
<text x="86" y="60" transform="rotate(-90 86 60)">GND</text>
<text x="103.8" y="56.1" transform="rotate(-90 103.8 56.1)">GND</text>
<text x="129.2" y="56.1" transform="rotate(-90 129.2 56.1)">GND</text>
<text x="141.9" y="56.1" transform="rotate(-90 141.9 56.1)">GND</text>
<text x="154.6" y="56.1" transform="rotate(-90 154.6 56.1)">GND</text>
<text x="17.6" y="65.7">+3V3</text>
<text x="18.8" y="63.2">GND</text>
<text x="279.9" y="65.7">GPIO1</text>
<text x="298.4" y="65.7">LED1 LED1</text>
<text x="321.3" y="65.7">GND</text>
<text x="19.1" y="68.2">SDA</text>
<text x="19.1" y="70.8">SCL</text>
<text x="250.1" y="70.7">R7</text>
<text x="251.1" y="69.8" transform="rotate(-90 251.1 69.8)">A0</text>
<text x="261.3" y="69.8" transform="rotate(-90 261.3 69.8)">A1</text>
<text x="271.4" y="69.8" transform="rotate(-90 271.4 69.8)">A2</text>
<text x="329.4" y="70.8">GPIO0</text>
<text x="353.1" y="70.8">GPIO1</text>
<text x="329.4" y="73.3">GPIO2</text>
<text x="329.4" y="75.9">GPIO4</text>
<text x="353.1" y="75.9">GPIO5</text>
<text x="353.1" y="73.3">GPIO3</text>
<text x="249.6" y="83.4">10k</text>
<text x="259.8" y="83.4">10k</text>
<text x="270" y="83.4">10k</text>
<text x="279.9" y="80.9">GPIO2</text>
<text x="298.4" y="80.9">LED2 LED2</text>
<text x="321.3" y="80.9">GND</text>
<text x="329.4" y="78.4">GPIO6</text>
<text x="330" y="80.9">+3V3</text>
<text x="353.1" y="78.4">GPIO7</text>
<text x="353.1" y="80.9">GND</text>
<text x="187.8" y="88.6">+1V2</text>
<text x="218.4" y="88.6">GND</text>
<text x="251.1" y="86.6" transform="rotate(-90 251.1 86.6)">GND</text>
<text x="261.3" y="86.6" transform="rotate(-90 261.3 86.6)">GND</text>
<text x="271.4" y="86.6" transform="rotate(-90 271.4 86.6)">GND</text>
<text x="187.2" y="93.6">GPIO7</text>
<text x="189" y="91.1">GND</text>
<text x="218.4" y="93.6">GPIO1</text>
<text x="218.4" y="91.1">GPIO0</text>
<text x="30.1" y="99.3" transform="rotate(-90 30.1 99.3)">+3V3</text>
<text x="45.4" y="98.1" transform="rotate(-90 45.4 98.1)">GND</text>
<text x="60.6" y="99.3" transform="rotate(-90 60.6 99.3)">+1V2</text>
<text x="184.4" y="101.3">CLK_50M</text>
<text x="187.2" y="98.7">GPIO5</text>
<text x="187.2" y="96.2">GPIO6</text>
<text x="218.4" y="101.3">GPIO4</text>
<text x="218.4" y="98.7">GPIO3</text>
<text x="218.4" y="96.2">GPIO2</text>
<text x="247.7" y="101.3">A0</text>
<text x="262.9" y="101.3">+3V3</text>
<text x="279.9" y="96.2">GPIO3</text>
<text x="298.4" y="96.2">LED3 LED3</text>
<text x="321.3" y="96.2">GND</text>
<text x="184.8" y="103.8">RESET_N</text>
<text x="189.3" y="106.3">SCL</text>
<text x="189.3" y="108.9">SDA</text>
<text x="189.9" y="111.4">INT</text>
<text x="218.4" y="108.9">A2</text>
<text x="218.4" y="114">A0</text>
<text x="218.4" y="111.4">A1</text>
<text x="247.7" y="111.4">A1</text>
<text x="262.9" y="111.4">+3V3</text>
<text x="279.9" y="111.4">GPIO4</text>
<text x="298.4" y="111.4">LED4 LED4</text>
<text x="321.3" y="111.4">GND</text>
<text x="45.4" y="116.8" transform="rotate(-90 45.4 116.8)">+3V3</text>
<text x="187.8" y="116.5">+1V2</text>
<text x="218.4" y="116.5">GND</text>
<text x="29.1" y="121.5">C7</text>
<text x="30.1" y="120.7" transform="rotate(-90 30.1 120.7)">+3V3</text>
<text x="51.1" y="121.6">CLK_OSC</text>
<text x="72.4" y="121.6">CLK_50M</text>
<text x="74.4" y="124.1">CLK_50M</text>
<text x="247.7" y="121.6">A2</text>
<text x="262.9" y="121.6">+3V3</text>
<text x="30.3" y="126.7">+3V3</text>
<text x="55.9" y="126.7">CLK_OSC</text>
<text x="78.4" y="128" transform="rotate(-90 78.4 128)">CLK_50M</text>
<text x="279.9" y="126.7">GPIO5</text>
<text x="298.4" y="126.7">LED5 LED5</text>
<text x="321.3" y="126.7">GND</text>
<text x="28" y="134.2">100n</text>
<text x="30.1" y="137.4" transform="rotate(-90 30.1 137.4)">GND</text>
<text x="45.4" y="141.2" transform="rotate(-90 45.4 141.2)">GND</text>
<text x="279.9" y="141.9">GPIO6</text>
<text x="298.4" y="141.9">LED6 LED6</text>
<text x="321.3" y="141.9">GND</text>
<text x="113" y="159.6">R3</text>
<text x="114" y="158.8" transform="rotate(-90 114 158.8)">+3V3</text>
<text x="123.1" y="159.6">R4</text>
<text x="124.1" y="158.8" transform="rotate(-90 124.1 158.8)">+3V3</text>
<text x="133.3" y="159.6">R5</text>
<text x="134.3" y="158.8" transform="rotate(-90 134.3 158.8)">+3V3</text>
<text x="143.4" y="159.6">R6</text>
<text x="144.4" y="158.8" transform="rotate(-90 144.4 158.8)">+3V3</text>
<text x="156.1" y="159.6">C8</text>
<text x="157.1" y="158.8" transform="rotate(-90 157.1 158.8)">RESET_N</text>
<text x="279.9" y="157.1">GPIO7</text>
<text x="298.4" y="157.1">LED7 LED7</text>
<text x="321.3" y="157.1">GND</text>
<text x="159.4" y="164.8">RESET_N</text>
<text x="182.3" y="164.8">RESET_N</text>
<text x="182.9" y="164.8">GND</text>
<text x="186.4" y="167.3">GND</text>
<text x="187.4" y="162.2">INT</text>
<text x="112.5" y="172.3">2k2</text>
<text x="122.6" y="172.3">2k2</text>
<text x="143" y="172.3">10k</text>
<text x="155" y="172.3">100n</text>
<text x="114" y="175.2" transform="rotate(-90 114 175.2)">SCL</text>
<text x="124.1" y="175.2" transform="rotate(-90 124.1 175.2)">SDA</text>
<text x="134.3" y="174.6" transform="rotate(-90 134.3 174.6)">INT</text>
<text x="144.4" y="179.7" transform="rotate(-90 144.4 179.7)">RESET_N</text>
<text x="157.1" y="175.5" transform="rotate(-90 157.1 175.5)">GND</text>
</g>
<g font-size="1.8" fill="#a90000">
<text x="26.6" y="42.9">1</text>
<text x="26.6" y="45.5">2</text>
<text x="79.3" y="42.9">1</text>
<text x="79.3" y="45.5">3</text>
<text x="92" y="42.9">5</text>
<text x="26.6" y="48">3</text>
<text x="26.6" y="50.5">4</text>
<text x="26.6" y="63.2">1</text>
<text x="26.6" y="65.8">2</text>
<text x="26.6" y="68.3">3</text>
<text x="26.6" y="70.9">4</text>
<text x="339" y="70.9">1</text>
<text x="347.9" y="70.9">2</text>
<text x="339" y="73.4">3</text>
<text x="339" y="75.9">5</text>
<text x="347.9" y="73.4">4</text>
<text x="347.9" y="75.9">6</text>
<text x="339" y="78.5">7</text>
<text x="339" y="81">9</text>
<text x="347.3" y="81">10</text>
<text x="347.9" y="78.5">8</text>
<text x="196.1" y="86.1">1</text>
<text x="196.1" y="88.6">2</text>
<text x="213.3" y="88.6">25</text>
<text x="196.1" y="91.2">3</text>
<text x="196.1" y="93.7">4</text>
<text x="213.3" y="93.7">23</text>
<text x="213.3" y="91.2">24</text>
<text x="196.1" y="96.3">5</text>
<text x="196.1" y="98.8">6</text>
<text x="196.1" y="101.3">7</text>
<text x="213.3" y="101.3">20</text>
<text x="213.3" y="98.8">21</text>
<text x="213.3" y="96.3">22</text>
<text x="196.1" y="103.9">8</text>
<text x="196.1" y="106.4">9</text>
<text x="213.3" y="106.4">18</text>
<text x="213.3" y="103.9">19</text>
<text x="253.3" y="103.6">1</text>
<text x="258.4" y="103.6">2</text>
<text x="195.5" y="111.5">11</text>
<text x="213.3" y="111.5">16</text>
<text x="253.3" y="113.7">1</text>
<text x="258.4" y="113.7">2</text>
<text x="195.5" y="114">12</text>
<text x="195.5" y="116.6">13</text>
<text x="213.3" y="116.6">14</text>
<text x="213.3" y="114">15</text>
<text x="253.3" y="123.9">1</text>
<text x="258.4" y="123.9">2</text>
<text x="38.7" y="126.7">1</text>
<text x="51.4" y="126.7">3</text>
<text x="194.2" y="162.3">1</text>
<text x="194.2" y="164.8">2</text>
<text x="194.2" y="167.4">3</text>
</g>
</svg>
